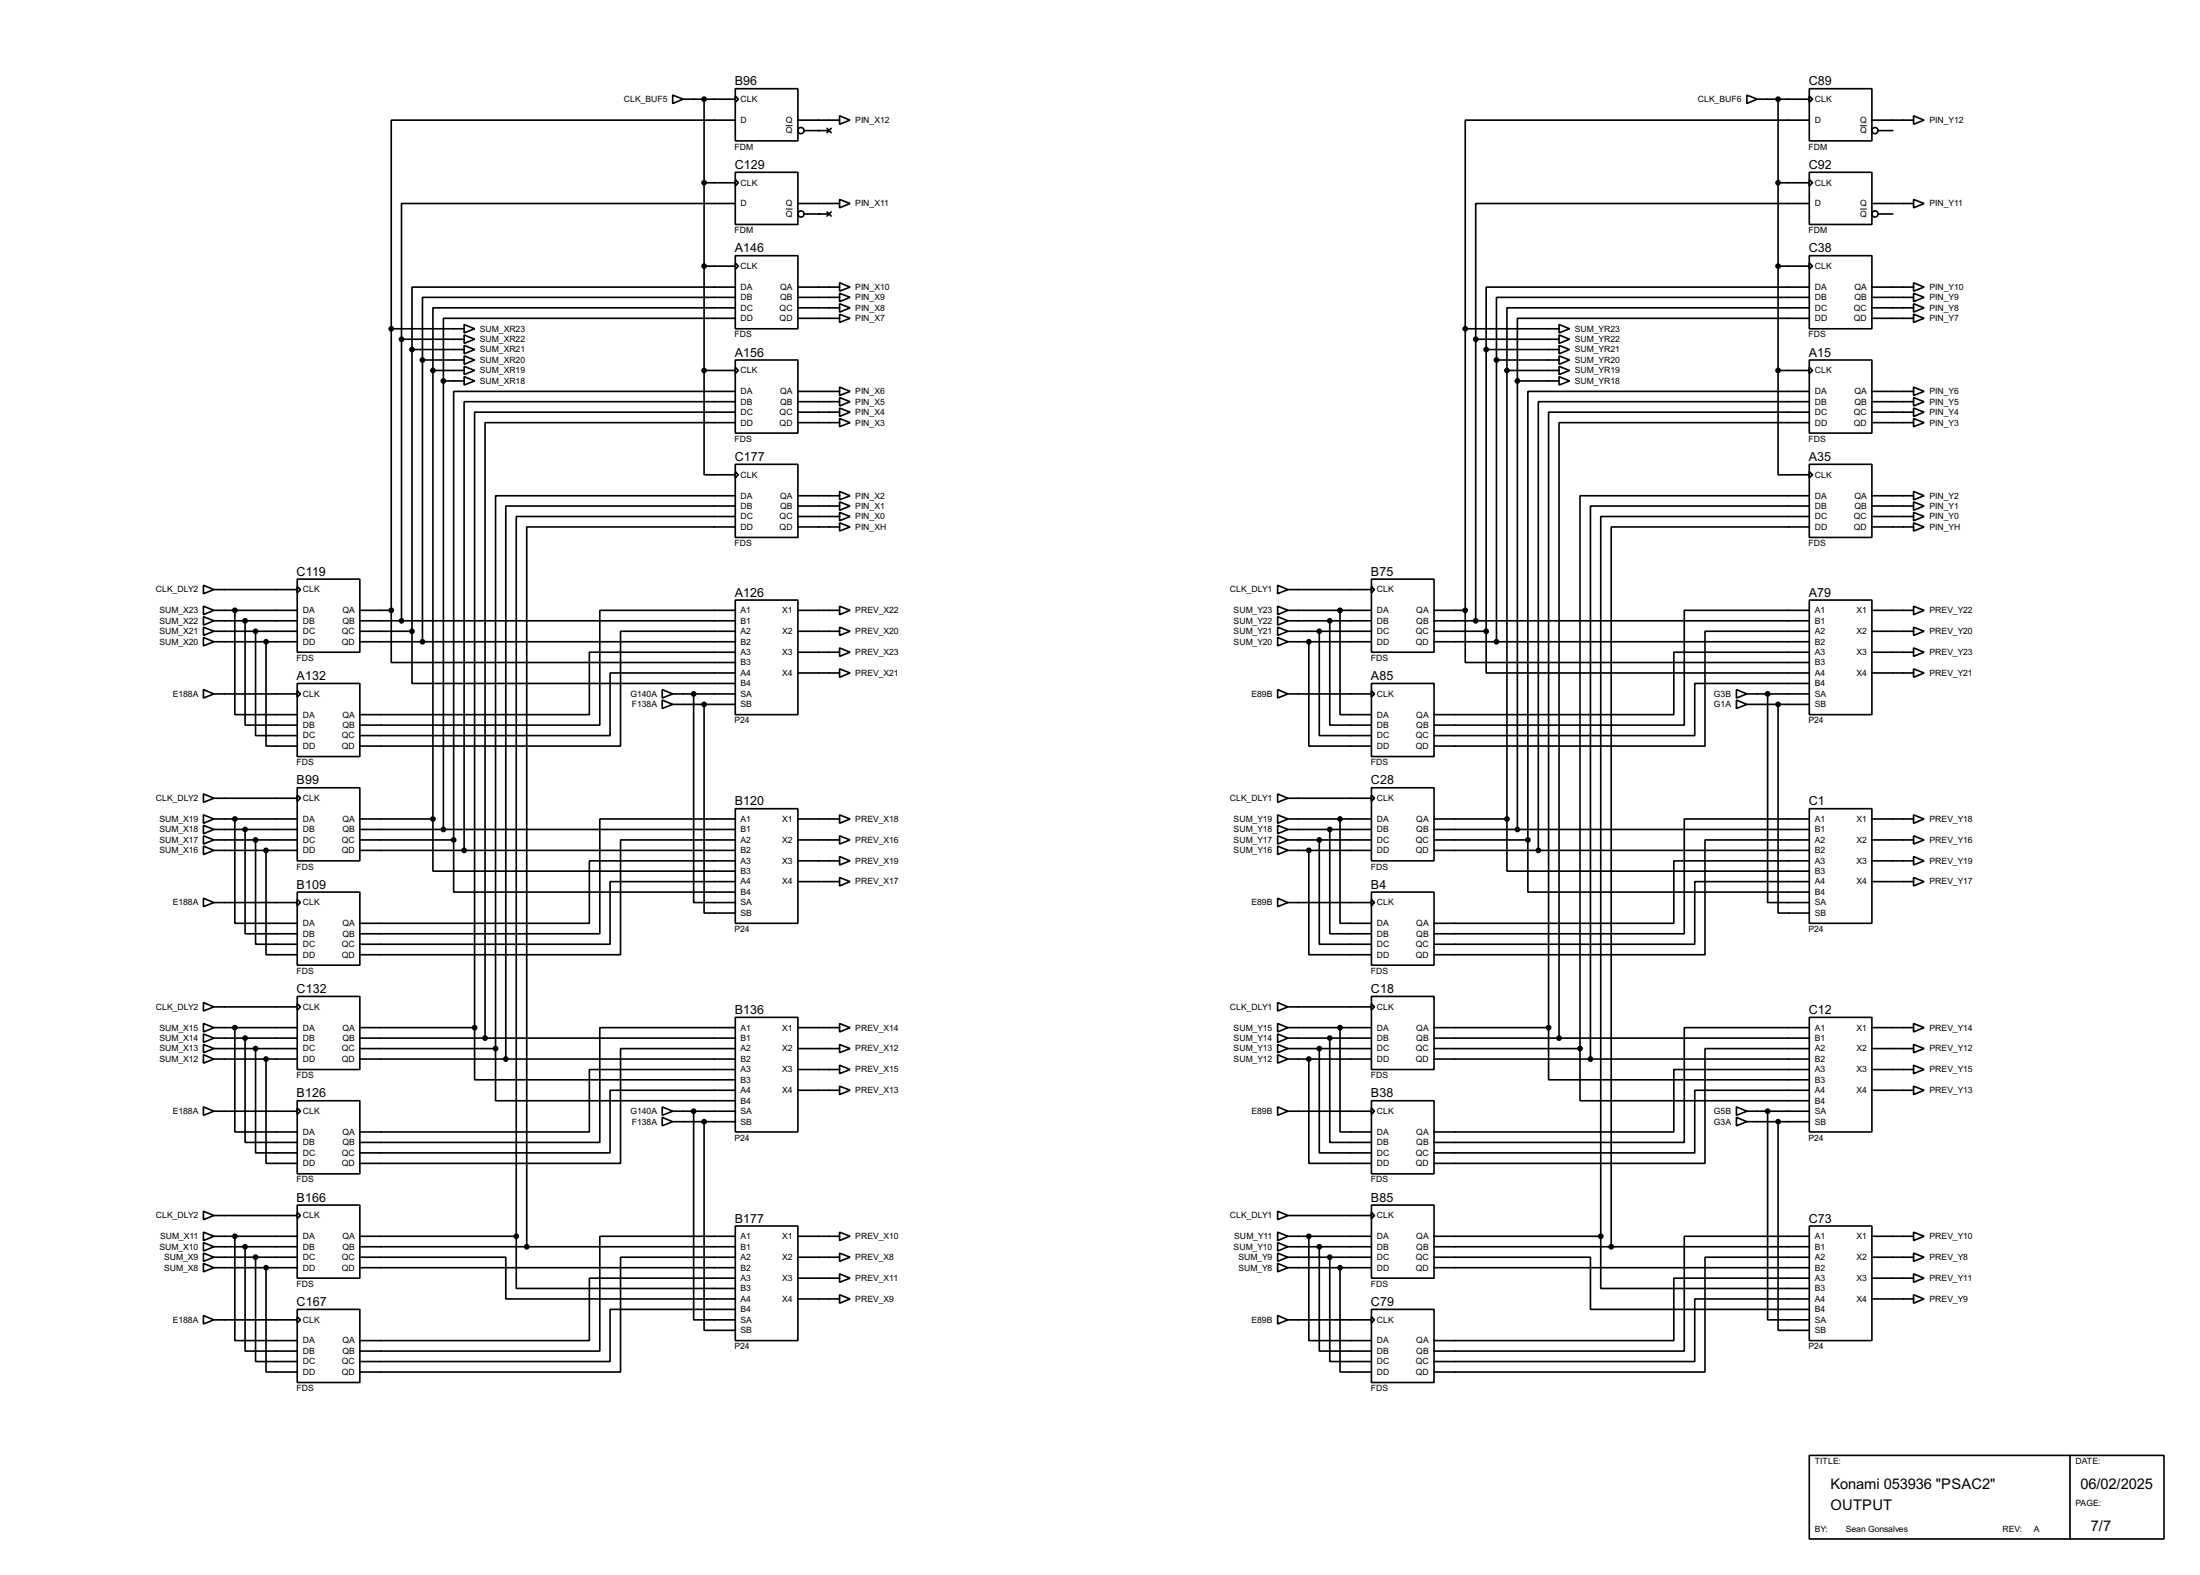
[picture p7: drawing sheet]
<svg xmlns="http://www.w3.org/2000/svg" width="536mm" height="383mm" viewBox="0 0 536 383" stroke-linecap="round" stroke-linejoin="round" font-family="sans-serif">
<g fill="none" stroke="#000" stroke-width=".4">
<path d="M163.9 23.2l2.5 1-2.5 1zM166.4 24.2h12.7M171.5 24.2v66M179.1 21.6h15.3v12.7h-15.3zM179.1 23.4l.8 .8-.8 .7zM179.1 29.3h-83.8v50.8M194.4 29.3h10.1M195.9 31.8h6.1M201.5 31.3l1 1M202.5 31.3l-1 1M204.5 28.2l2.6 1.1-2.6 1zM425.5 23.2l2.5 1-2.5 1z"/>
<path d="M428 24.2h12.7M433.1 24.2v66M440.7 21.6h15.3v12.7h-15.3zM440.7 23.4l.8 .8-.8 .7zM440.7 29.3h-83.8v50.8M456 29.3h10.1M457.5 31.8h3.6M466.1 28.2l2.6 1.1-2.6 1zM171.5 44.5h7.6M179.1 42h15.3v12.7h-15.3zM179.1 43.7l.8 .8-.8 .8zM179.1 49.6h-81.3v33"/>
<path d="M194.4 49.6h10.1M195.9 52.1h6.1M201.5 51.6l1 1M202.5 51.6l-1 1M204.5 48.6l2.6 1-2.6 1zM433.1 44.5h7.6M440.7 42h15.3v12.7h-15.3zM440.7 43.7l.8 .8-.8 .8zM440.7 49.6h-81.2v33M456 49.6h10.1M457.5 52.1h3.6M466.1 48.6l2.6 1-2.6 1z"/>
<path d="M113.1 79l2.5 1.1-2.5 1zM171.5 64.8h7.6M179.1 62.3h15.3v17.8h-15.3zM179.1 64.1l.8 .7-.8 .8zM179.1 72.4h-76.2v15.3M179.1 69.9h-78.7v15.2M179.1 75h-73.6v15.2M179.1 77.5h-71.1v15.3M194.4 69.9h10.1M194.4 75h10.1M194.4 72.4h10.1M194.4 77.5h10.1"/>
<path d="M204.5 68.9l2.6 1-2.6 1zM204.5 71.4l2.6 1-2.6 1.1zM204.5 74l2.6 1-2.6 1zM204.5 76.5l2.6 1-2.6 1zM379.8 79l2.5 1.1-2.5 1zM433.1 64.8h7.6M440.7 62.3h15.3v17.8h-15.3zM440.7 64.1l.8 .7-.8 .8zM440.7 69.9h-78.7v15.2M440.7 72.4h-76.2v15.3M440.7 75h-73.6v15.2M440.7 77.5h-71.1v15.3"/>
<path d="M456 69.9h10.1M456 75h10.1M456 72.4h10.1M456 77.5h10.1M466.1 68.9l2.6 1-2.6 1zM466.1 71.4l2.6 1-2.6 1.1zM466.1 74l2.6 1-2.6 1zM466.1 76.5l2.6 1-2.6 1zM95.3 80.1v68.5M95.3 80.1h17.8M97.8 82.6v68.6M97.8 82.6h15.3"/>
<path d="M100.4 85.1v68.6M100.4 85.1h12.7M102.9 87.7v68.6M102.9 87.7h10.2M105.5 90.2v109.2M105.5 90.2h7.6M108 92.8v109.2M108 92.8h5.1M113.1 91.7l2.5 1.1-2.5 1zM113.1 89.2l2.5 1-2.5 1zM113.1 81.6l2.5 1-2.5 1zM113.1 84.1l2.5 1-2.5 1.1z"/>
<path d="M113.1 86.7l2.5 1-2.5 1zM171.5 90.2v25.4h7.6M171.5 90.2h7.6M179.1 87.7h15.3v17.8h-15.3zM179.1 89.5l.8 .7-.8 .8zM179.1 97.8h-66v109.3M179.1 95.3h-68.6v109.2M194.4 95.3h10.1M194.4 97.8h10.1M204.5 94.3l2.6 1-2.6 1zM204.5 96.8l2.6 1-2.6 1.1zM204.5 99.4l2.6 1-2.6 1z"/>
<path d="M356.9 80.1h22.9M356.9 80.1v68.5M359.5 82.6h20.3M359.5 82.6v68.6M362 85.1h17.8M362 85.1v68.6M364.5 87.7h15.3M364.5 87.7v68.6M367.1 90.2h12.7M367.1 90.2v109.2M369.6 92.8h10.2M369.6 92.8v109.2"/>
<path d="M379.8 81.6l2.5 1-2.5 1zM379.8 84.1l2.5 1-2.5 1.1zM379.8 86.7l2.5 1-2.5 1zM379.8 91.7l2.5 1.1-2.5 1zM379.8 89.2l2.5 1-2.5 1zM433.1 90.2v25.4h7.6M433.1 90.2h7.6M440.7 87.7h15.3v17.8h-15.3zM440.7 89.5l.8 .7-.8 .8zM440.7 97.8h-66v109.3M440.7 95.3h-68.5v109.2M456 95.3h10.1"/>
<path d="M456 97.8h10.1M466.1 94.3l2.6 1-2.6 1zM466.1 96.8l2.6 1-2.6 1.1zM466.1 99.4l2.6 1-2.6 1zM179.1 113.1h15.3v17.8h-15.3zM179.1 114.9l.8 .7-.8 .8zM179.1 102.9h-60.9v149.9M179.1 100.4h-63.5v149.8M194.4 100.4h10.1M194.4 102.9h10.1M204.5 119.7l2.6 1-2.6 1zM204.5 101.9l2.6 1-2.6 1z"/>
<path d="M440.7 113.1h15.3v17.8h-15.3zM440.7 114.9l.8 .7-.8 .8zM440.7 102.9h-60.9v149.9M440.7 100.4h-63.5v149.8M456 100.4h10.1M456 102.9h10.1M466.1 101.9l2.6 1-2.6 1zM466.1 119.7l2.6 1-2.6 1zM179.1 125.8h-53.3v175.2M179.1 128.3h-50.8v175.3M179.1 123.2h-55.9v134.7M179.1 120.7h-58.4v134.6"/>
<path d="M194.4 120.7h10.1M194.4 125.8h10.1M194.4 123.2h10.1M194.4 128.3h10.1M204.5 122.2l2.6 1-2.6 1.1zM204.5 124.8l2.6 1-2.6 1zM204.5 127.3l2.6 1-2.6 1zM440.7 125.8h-50.8v175.2M440.7 128.3h-48.2v175.3M440.7 123.2h-53.3v134.7M440.7 120.7h-55.8v134.6M456 120.7h10.1"/>
<path d="M456 125.8h10.1M456 123.2h10.1M456 128.3h10.1M466.1 122.2l2.6 1-2.6 1.1zM466.1 124.8l2.6 1-2.6 1zM466.1 127.3l2.6 1-2.6 1zM49.6 142.5l2.5 1.1-2.5 1zM49.6 147.6l2.5 1-2.5 1.1zM49.6 150.2l2.5 1-2.5 1zM49.6 152.7l2.5 1-2.5 1zM49.6 155.2l2.5 1.1-2.5 1zM52.1 156.3h20.3"/>
<path d="M52.1 153.7h20.3M52.1 143.6h20.3M52.1 148.6h20.3M52.1 151.2h20.3M57.2 148.6v25.4h15.2M59.7 151.2v25.4h12.7M62.3 153.7v25.4h10.1M64.8 156.3v25.4h7.6M72.4 141h15.3v17.8h-15.3zM72.4 142.8l.8 .8-.8 .7zM87.7 156.3h91.4M87.7 153.7h12.7"/>
<path d="M87.7 148.6h7.6M87.7 151.2h91.4M95.3 148.6v12.7h83.8M100.4 153.7v12.7h78.7M179.1 146.1h15.3v27.9h-15.3zM179.1 148.6h-33v28h-58.4M179.1 153.7h-27.9v28h-63.5M179.1 158.8h-35.5v15.2h-55.9M194.4 153.7h10.1M194.4 148.6h10.1M194.4 158.8h10.1M204.5 147.6l2.6 1-2.6 1.1z"/>
<path d="M204.5 152.7l2.6 1-2.6 1zM204.5 157.8l2.6 1-2.6 1zM311.2 142.5l2.5 1.1-2.5 1zM311.2 147.6l2.5 1-2.5 1.1zM311.2 150.2l2.5 1-2.5 1zM311.2 152.7l2.5 1-2.5 1zM311.2 155.2l2.5 1.1-2.5 1zM313.7 156.3h20.4M313.7 153.7h20.4M313.7 143.6h20.4M313.7 148.6h20.4M313.7 151.2h20.4"/>
<path d="M318.8 156.3v25.4h15.3M321.4 153.7v25.4h12.7M323.9 151.2v25.4h10.2M326.4 148.6v25.4h7.7M334.1 141h15.2v17.8h-15.2zM334.1 142.8l.7 .8-.7 .7zM349.3 156.3h91.4M349.3 153.7h12.7M349.3 148.6h7.6M349.3 151.2h91.4M356.9 148.6v12.7h83.8M362 153.7v10.2h78.7"/>
<path d="M440.7 146.1h15.3v27.9h-15.3zM440.7 148.6h-30.4v28h-61M440.7 153.7h-25.4v28h-66M440.7 158.8h-33v15.2h-58.4M456 153.7h10.1M456 148.6h10.1M456 158.8h10.1M466.1 147.6l2.6 1-2.6 1.1zM466.1 152.7l2.6 1-2.6 1zM466.1 157.8l2.6 1-2.6 1zM49.6 167.9l2.5 1.1-2.5 1zM52.1 169h20.3"/>
<path d="M72.4 166.4h15.3v17.8h-15.3zM72.4 168.2l.8 .8-.8 .7zM161.3 170.5l2.6 1-2.6 1zM161.3 167.9l2.6 1.1-2.6 1zM163.9 169h15.2M163.9 171.5h15.2M169 169v50.8h10.1M171.5 171.5v50.8h7.6M179.1 163.9h-30.5v15.2h-60.9M194.4 163.9h10.1M204.5 162.9l2.6 1-2.6 1zM311.2 167.9l2.5 1.1-2.5 1z"/>
<path d="M313.7 169h20.4M334.1 166.4h15.2v17.8h-15.2zM334.1 168.2l.7 .8-.7 .7zM423 170.5l2.5 1-2.5 1zM423 167.9l2.5 1.1-2.5 1zM425.5 169h15.2M425.5 171.5h15.2M430.6 169v50.8h10.1M433.1 171.5v50.8h7.6M440.7 166.4h-27.9v12.7h-63.5M456 163.9h10.1M466.1 162.9l2.6 1-2.6 1z"/>
<path d="M49.6 193.3l2.5 1.1-2.5 1zM49.6 198.4l2.5 1-2.5 1.1zM52.1 199.4h20.3M52.1 194.4h20.3M57.2 199.4v25.4h15.2M72.4 191.8h15.3v17.8h-15.3zM72.4 193.6l.8 .8-.8 .7zM87.7 199.4h17.8M105.5 199.4v12.7h73.6M179.1 196.9h15.3v27.9h-15.3zM179.1 199.4h-33v28h-58.4M194.4 199.4h10.1"/>
<path d="M204.5 198.4l2.6 1-2.6 1.1zM311.2 193.3l2.5 1.1-2.5 1zM311.2 198.4l2.5 1-2.5 1.1zM313.7 199.4h20.4M313.7 194.4h20.4M326.4 199.4v25.4h7.7M334.1 191.8h15.2v17.8h-15.2zM334.1 193.6l.7 .8-.7 .7zM349.3 199.4h17.8M367.1 199.4v12.7h73.6M440.7 196.9h15.3v27.9h-15.3zM440.7 199.4h-30.4v28h-61"/>
<path d="M456 199.4h10.1M466.1 198.4l2.6 1-2.6 1.1zM49.6 218.7l2.5 1.1-2.5 1zM49.6 201l2.5 1-2.5 1zM49.6 203.5l2.5 1-2.5 1zM49.6 206l2.5 1.1-2.5 1zM52.1 202h20.3M52.1 207.1h20.3M52.1 204.5h20.3M52.1 219.8h20.3M59.7 202v25.4h12.7M62.3 204.5v25.4h10.1"/>
<path d="M64.8 207.1v25.4h7.6M72.4 217.2h15.3v17.8h-15.3zM72.4 219l.8 .8-.8 .7zM87.7 202h91.4M87.7 207.1h91.4M87.7 204.5h22.8M110.5 204.5v12.7h68.6M179.1 204.5h-27.9v28h-63.5M179.1 209.6h-35.5v15.2h-55.9M179.1 214.7h-30.5v15.2h-60.9M194.4 204.5h10.1M194.4 209.6h10.1"/>
<path d="M194.4 214.7h10.1M204.5 203.5l2.6 1-2.6 1zM204.5 208.6l2.6 1-2.6 1zM204.5 213.7l2.6 1-2.6 1zM311.2 218.7l2.5 1.1-2.5 1zM311.2 201l2.5 1-2.5 1zM311.2 203.5l2.5 1-2.5 1zM311.2 206l2.5 1.1-2.5 1zM313.7 202h20.4M313.7 207.1h20.4M313.7 204.5h20.4M313.7 219.8h20.4"/>
<path d="M318.8 207.1v25.4h15.3M321.4 204.5v25.4h12.7M323.9 202v25.4h10.2M334.1 217.2h15.2v17.8h-15.2zM334.1 219l.7 .8-.7 .7zM349.3 202h91.4M349.3 207.1h91.4M349.3 204.5h22.9M372.2 204.5v12.7h68.5M440.7 204.5h-25.4v28h-66M440.7 209.6h-33v15.2h-58.4M440.7 214.7h-27.9v15.2h-63.5"/>
<path d="M456 204.5h10.1M456 209.6h10.1M456 214.7h10.1M466.1 203.5l2.6 1-2.6 1zM466.1 208.6l2.6 1-2.6 1zM466.1 213.7l2.6 1-2.6 1zM49.6 244.1l2.5 1.1-2.5 1zM49.6 249.2l2.5 1-2.5 1.1zM49.6 251.8l2.5 1-2.5 1zM49.6 254.3l2.5 1-2.5 1zM49.6 256.8l2.5 1.1-2.5 1zM52.1 252.8h20.3"/>
<path d="M52.1 257.9h20.3M52.1 250.2h20.3M52.1 255.3h20.3M52.1 245.2h20.3M57.2 250.2v25.4h15.2M59.7 252.8v25.4h12.7M62.3 255.3v25.4h10.1M64.8 257.9v25.4h7.6M72.4 242.6h15.3v17.8h-15.3zM72.4 244.4l.8 .8-.8 .7zM87.7 252.8h91.4M87.7 257.9h91.4"/>
<path d="M87.7 250.2h27.9M87.7 255.3h33M115.6 250.2v12.7h63.5M120.7 255.3v12.7h58.4M179.1 247.7h15.3v27.9h-15.3zM179.1 250.2h-33v28h-58.4M179.1 255.3h-27.9v28h-63.5M194.4 250.2h10.1M194.4 255.3h10.1M204.5 249.2l2.6 1-2.6 1.1zM204.5 254.3l2.6 1-2.6 1zM204.5 259.4l2.6 1-2.6 1z"/>
<path d="M311.2 244.1l2.5 1.1-2.5 1zM311.2 249.2l2.5 1-2.5 1.1zM311.2 251.8l2.5 1-2.5 1zM311.2 254.3l2.5 1-2.5 1zM311.2 256.8l2.5 1.1-2.5 1zM313.7 252.8h20.4M313.7 257.9h20.4M313.7 250.2h20.4M313.7 255.3h20.4M313.7 245.2h20.4M318.8 257.9v25.4h15.3M321.4 255.3v25.4h12.7"/>
<path d="M323.9 252.8v25.4h10.2M326.4 250.2v25.4h7.7M334.1 242.6h15.2v17.8h-15.2zM334.1 244.4l.7 .8-.7 .7zM349.3 252.8h91.4M349.3 257.9h91.4M349.3 250.2h27.9M349.3 255.3h35.6M377.2 250.2v12.7h63.5M384.9 255.3v12.7h55.8M440.7 247.7h15.3v27.9h-15.3zM440.7 250.2h-30.4v28h-61"/>
<path d="M440.7 255.3h-25.4v28h-66M456 250.2h10.1M456 255.3h10.1M466.1 249.2l2.6 1-2.6 1.1zM466.1 254.3l2.6 1-2.6 1zM466.1 259.4l2.6 1-2.6 1zM49.6 269.5l2.5 1.1-2.5 1zM52.1 270.6h20.3M72.4 268h15.3v17.8h-15.3zM72.4 269.8l.8 .8-.8 .7zM161.3 272.1l2.6 1-2.6 1zM161.3 269.5l2.6 1.1-2.6 1z"/>
<path d="M163.9 270.6h15.2M163.9 273.1h15.2M169 270.6v50.8h10.1M171.5 273.1v50.8h7.6M179.1 260.4h-35.5v15.2h-55.9M179.1 265.5h-30.5v15.2h-60.9M194.4 260.4h10.1M194.4 265.5h10.1M204.5 264.5l2.6 1-2.6 1zM311.2 269.5l2.5 1.1-2.5 1zM313.7 270.6h20.4M334.1 268h15.2v17.8h-15.2z"/>
<path d="M334.1 269.8l.7 .8-.7 .7zM423 272.1l2.5 1-2.5 1zM423 269.5l2.5 1.1-2.5 1zM425.5 270.6h15.2M425.5 273.1h15.2M430.6 270.6v50.8h10.1M433.1 273.1v50.8h7.6M440.7 260.4h-33v15.2h-58.4M440.7 265.5h-27.9v15.2h-63.5M456 260.4h10.1M456 265.5h10.1M466.1 264.5l2.6 1-2.6 1z"/>
<path d="M49.6 294.9l2.5 1.1-2.5 1zM52.1 296h20.3M72.4 293.4h15.3v17.8h-15.3zM72.4 295.2l.8 .8-.8 .7zM179.1 298.5h15.3v27.9h-15.3zM311.2 294.9l2.5 1.1-2.5 1zM313.7 296h20.4M334.1 293.4h15.2v17.8h-15.2zM334.1 295.2l.7 .8-.7 .7zM440.7 298.5h15.3v27.9h-15.3zM49.6 300l2.5 1-2.5 1.1zM49.6 302.6l2.5 1-2.5 1z"/>
<path d="M49.6 305.1l2.5 1-2.5 1zM49.6 307.6l2.5 1.1-2.5 1zM52.1 301h20.3M52.1 303.6h20.3M52.1 306.1h20.3M52.1 308.7h20.3M57.2 301v25.4h15.2M59.7 303.6v25.4h12.7M62.3 306.1v25.4h10.1M64.8 308.7v25.4h7.6M72.4 318.8h15.3v17.8h-15.3zM87.7 306.1h35.5v10.2h55.9"/>
<path d="M87.7 301h38.1M87.7 303.6h91.4M87.7 308.7h91.4M125.8 301v12.7h53.3M179.1 301h-33v28h-58.4M179.1 306.1h-27.9v28h-63.5M179.1 311.2h-35.5v15.2h-55.9M179.1 318.8h-30.5v12.7h-60.9M194.4 301h10.1M194.4 306.1h10.1M194.4 311.2h10.1M194.4 316.3h10.1"/>
<path d="M204.5 300l2.6 1-2.6 1.1zM204.5 305.1l2.6 1-2.6 1zM204.5 310.2l2.6 1-2.6 1zM204.5 315.3l2.6 1-2.6 1zM311.2 300l2.5 1-2.5 1.1zM311.2 302.6l2.5 1-2.5 1zM311.2 305.1l2.5 1-2.5 1zM311.2 307.6l2.5 1.1-2.5 1zM313.7 301h20.4M313.7 303.6h20.4M313.7 306.1h20.4M313.7 308.7h20.4"/>
<path d="M318.8 301v25.4h15.3M321.4 303.6v25.4h12.7M323.9 306.1v25.4h10.2M326.4 308.7v25.4h7.7M334.1 318.8h15.2v17.8h-15.2zM349.3 306.1h38.1v12.7h53.3M349.3 301h40.6M349.3 303.6h91.4M349.3 308.7h91.4M389.9 301v12.7h50.8M440.7 301h-30.4v28h-61M440.7 306.1h-25.4v28h-66"/>
<path d="M440.7 311.2h-33v15.2h-58.4M440.7 316.3h-27.9v15.2h-63.5M456 301h10.1M456 306.1h10.1M456 311.2h10.1M456 316.3h10.1M466.1 300l2.6 1-2.6 1.1zM466.1 305.1l2.6 1-2.6 1zM466.1 310.2l2.6 1-2.6 1zM466.1 315.3l2.6 1-2.6 1zM49.6 320.3l2.5 1.1-2.5 1zM52.1 321.4h20.3"/>
<path d="M72.4 320.6l.8 .8-.8 .7zM311.2 320.3l2.5 1.1-2.5 1zM313.7 321.4h20.4M334.1 320.6l.7 .8-.7 .7zM440.7 354.4h86.4v20.3h-86.4zM504.2 354.4v20.3"/>
<circle cx="195.1" cy="31.8" r=".75"/>
<circle cx="456.7" cy="31.8" r=".75"/>
<circle cx="195.1" cy="52.1" r=".75"/>
<circle cx="456.7" cy="52.1" r=".75"/>
</g>
<g fill="#000">
<circle cx="199.4" cy="31.8" r=".2"/>
<circle cx="199.4" cy="52.1" r=".2"/>
</g>
<path d="M191.4 30.6h1.7M453.1 30.6h1.6M191.4 50.9h1.7M453.1 50.9h1.6" fill="none" stroke="#000" stroke-width=".24"/>
<g fill="#000" stroke="#000" stroke-width=".4">
<circle cx="171.5" cy="24.2" r=".5"/>
<circle cx="433.1" cy="24.2" r=".5"/>
<circle cx="171.5" cy="44.5" r=".5"/>
<circle cx="433.1" cy="44.5" r=".5"/>
<circle cx="171.5" cy="64.8" r=".5"/>
<circle cx="433.1" cy="64.8" r=".5"/>
<circle cx="95.3" cy="80.1" r=".5"/>
<circle cx="97.8" cy="82.6" r=".5"/>
<circle cx="100.3" cy="85.1" r=".5"/>
<circle cx="102.9" cy="87.7" r=".5"/>
<circle cx="105.4" cy="90.2" r=".5"/>
<circle cx="108" cy="92.8" r=".5"/>
<circle cx="171.5" cy="90.2" r=".5"/>
<circle cx="356.9" cy="80.1" r=".5"/>
<circle cx="359.4" cy="82.6" r=".5"/>
<circle cx="362" cy="85.1" r=".5"/>
<circle cx="364.5" cy="87.7" r=".5"/>
<circle cx="367" cy="90.2" r=".5"/>
<circle cx="369.6" cy="92.8" r=".5"/>
<circle cx="433.1" cy="90.2" r=".5"/>
<circle cx="57.2" cy="148.6" r=".5"/>
<circle cx="59.7" cy="151.2" r=".5"/>
<circle cx="62.2" cy="153.7" r=".5"/>
<circle cx="64.8" cy="156.3" r=".5"/>
<circle cx="95.3" cy="148.6" r=".5"/>
<circle cx="97.8" cy="151.2" r=".5"/>
<circle cx="100.3" cy="153.7" r=".5"/>
<circle cx="102.9" cy="156.3" r=".5"/>
<circle cx="318.8" cy="156.3" r=".5"/>
<circle cx="321.3" cy="153.7" r=".5"/>
<circle cx="323.9" cy="151.2" r=".5"/>
<circle cx="326.4" cy="148.6" r=".5"/>
<circle cx="356.9" cy="148.6" r=".5"/>
<circle cx="359.4" cy="151.2" r=".5"/>
<circle cx="362" cy="153.7" r=".5"/>
<circle cx="364.5" cy="156.3" r=".5"/>
<circle cx="168.9" cy="169" r=".5"/>
<circle cx="171.5" cy="171.5" r=".5"/>
<circle cx="430.5" cy="169" r=".5"/>
<circle cx="433.1" cy="171.5" r=".5"/>
<circle cx="57.2" cy="199.4" r=".5"/>
<circle cx="105.4" cy="199.4" r=".5"/>
<circle cx="326.4" cy="199.4" r=".5"/>
<circle cx="367" cy="199.4" r=".5"/>
<circle cx="59.7" cy="202" r=".5"/>
<circle cx="62.2" cy="204.5" r=".5"/>
<circle cx="64.8" cy="207.1" r=".5"/>
<circle cx="108" cy="202" r=".5"/>
<circle cx="110.5" cy="204.5" r=".5"/>
<circle cx="113" cy="207.1" r=".5"/>
<circle cx="318.8" cy="207.1" r=".5"/>
<circle cx="321.3" cy="204.5" r=".5"/>
<circle cx="323.9" cy="202" r=".5"/>
<circle cx="369.6" cy="202" r=".5"/>
<circle cx="372.1" cy="204.5" r=".5"/>
<circle cx="374.7" cy="207.1" r=".5"/>
<circle cx="57.2" cy="250.2" r=".5"/>
<circle cx="59.7" cy="252.8" r=".5"/>
<circle cx="62.2" cy="255.3" r=".5"/>
<circle cx="64.8" cy="257.9" r=".5"/>
<circle cx="115.6" cy="250.2" r=".5"/>
<circle cx="118.1" cy="252.8" r=".5"/>
<circle cx="120.7" cy="255.3" r=".5"/>
<circle cx="123.2" cy="257.9" r=".5"/>
<circle cx="318.8" cy="257.9" r=".5"/>
<circle cx="321.3" cy="255.3" r=".5"/>
<circle cx="323.9" cy="252.8" r=".5"/>
<circle cx="326.4" cy="250.2" r=".5"/>
<circle cx="377.2" cy="250.2" r=".5"/>
<circle cx="379.7" cy="252.8" r=".5"/>
<circle cx="384.8" cy="255.3" r=".5"/>
<circle cx="387.4" cy="257.9" r=".5"/>
<circle cx="168.9" cy="270.6" r=".5"/>
<circle cx="171.5" cy="273.1" r=".5"/>
<circle cx="430.5" cy="270.6" r=".5"/>
<circle cx="433.1" cy="273.1" r=".5"/>
<circle cx="57.2" cy="301" r=".5"/>
<circle cx="59.7" cy="303.6" r=".5"/>
<circle cx="62.2" cy="306.1" r=".5"/>
<circle cx="64.8" cy="308.7" r=".5"/>
<circle cx="125.7" cy="301" r=".5"/>
<circle cx="128.3" cy="303.6" r=".5"/>
<circle cx="318.8" cy="301" r=".5"/>
<circle cx="321.3" cy="303.6" r=".5"/>
<circle cx="323.9" cy="306.1" r=".5"/>
<circle cx="326.4" cy="308.7" r=".5"/>
<circle cx="389.9" cy="301" r=".5"/>
<circle cx="392.4" cy="303.6" r=".5"/>
</g>
<g font-size="4">
<text x="445.9" y="362.5">Konami 053936 &quot;PSAC2&quot;</text>
<text x="506.8" y="362.5">06/02/2025</text>
<text x="445.9" y="367.6">OUTPUT</text>
<text x="509.3" y="372.7">7/7</text>
</g>
<g font-size="3.4">
<text x="179" y="20.8">B96</text>
<text x="440.6" y="20.8">C89</text>
<text x="179" y="41.2">C129</text>
<text x="440.6" y="41.2">C92</text>
<text x="179" y="61.4">A146</text>
<text x="440.6" y="61.4">C38</text>
<text x="179" y="86.8">A156</text>
<text x="440.6" y="86.8">A15</text>
<text x="179" y="112.2">C177</text>
<text x="440.6" y="112.2">A35</text>
<text x="72.3" y="140.2">C119</text>
<text x="333.9" y="140.2">B75</text>
<text x="179" y="145.3">A126</text>
<text x="440.6" y="145.3">A79</text>
<text x="72.3" y="165.6">A132</text>
<text x="333.9" y="165.6">A85</text>
<text x="72.3" y="191">B99</text>
<text x="333.9" y="191">C28</text>
<text x="179" y="196.1">B120</text>
<text x="440.6" y="196.1">C1</text>
<text x="72.3" y="216.4">B109</text>
<text x="333.9" y="216.4">B4</text>
<text x="72.3" y="241.8">C132</text>
<text x="333.9" y="241.8">C18</text>
<text x="179" y="246.9">B136</text>
<text x="440.6" y="246.9">C12</text>
<text x="72.3" y="267.2">B126</text>
<text x="333.9" y="267.2">B38</text>
<text x="72.3" y="292.6">B166</text>
<text x="333.9" y="292.6">B85</text>
<text x="179" y="297.7">B177</text>
<text x="440.6" y="297.7">C73</text>
<text x="72.3" y="318">C167</text>
<text x="333.9" y="318">C79</text>
</g>
<g font-size="2.4">
<text x="151.9" y="24.8">CLK_BUF5</text>
<text x="180.4" y="24.8">CLK</text>
<text x="180.4" y="30">D</text>
<text x="191.4" y="30">Q</text>
<text x="208.3" y="30">PIN_X12</text>
<text x="413.5" y="24.8">CLK_BUF6</text>
<text x="442" y="24.8">CLK</text>
<text x="442" y="30">D</text>
<text x="453.1" y="30">Q</text>
<text x="470" y="30">PIN_Y12</text>
<text x="191.4" y="32.5">Q</text>
<text x="453.1" y="32.5">Q</text>
<text x="178.9" y="36.4">FDM</text>
<text x="440.5" y="36.4">FDM</text>
<text x="180.4" y="45.2">CLK</text>
<text x="442" y="45.2">CLK</text>
<text x="180.4" y="50.2">D</text>
<text x="191.4" y="50.2">Q</text>
<text x="191.4" y="52.8">Q</text>
<text x="208.3" y="50.2">PIN_X11</text>
<text x="442" y="50.2">D</text>
<text x="453.1" y="50.2">Q</text>
<text x="453.1" y="52.8">Q</text>
<text x="470" y="50.2">PIN_Y11</text>
<text x="178.9" y="56.8">FDM</text>
<text x="440.5" y="56.8">FDM</text>
<text x="180.4" y="65.5">CLK</text>
<text x="442" y="65.5">CLK</text>
<text x="180.4" y="70.6">DA</text>
<text x="190" y="70.6">QA</text>
<text x="208.3" y="70.6">PIN_X10</text>
<text x="442" y="70.6">DA</text>
<text x="451.7" y="70.6">QA</text>
<text x="470" y="70.6">PIN_Y10</text>
<text x="180.4" y="73.1">DB</text>
<text x="180.4" y="75.6">DC</text>
<text x="189.9" y="75.6">QC</text>
<text x="190" y="73.1">QB</text>
<text x="208.3" y="73.1">PIN_X9</text>
<text x="208.3" y="75.6">PIN_X8</text>
<text x="442" y="73.1">DB</text>
<text x="442" y="75.6">DC</text>
<text x="451.5" y="75.6">QC</text>
<text x="451.7" y="73.1">QB</text>
<text x="470" y="73.1">PIN_Y9</text>
<text x="470" y="75.6">PIN_Y8</text>
<text x="116.9" y="80.8">SUM_XR23</text>
<text x="116.9" y="83.3">SUM_XR22</text>
<text x="178.9" y="82.2">FDS</text>
<text x="180.4" y="78.2">DD</text>
<text x="189.9" y="78.2">QD</text>
<text x="208.3" y="78.2">PIN_X7</text>
<text x="383.6" y="80.8">SUM_YR23</text>
<text x="383.6" y="83.3">SUM_YR22</text>
<text x="440.5" y="82.2">FDS</text>
<text x="442" y="78.2">DD</text>
<text x="451.5" y="78.2">QD</text>
<text x="470" y="78.2">PIN_Y7</text>
<text x="116.9" y="85.8">SUM_XR21</text>
<text x="116.9" y="88.4">SUM_XR20</text>
<text x="383.6" y="85.8">SUM_YR21</text>
<text x="383.6" y="88.4">SUM_YR20</text>
<text x="116.9" y="93.5">SUM_XR18</text>
<text x="116.9" y="90.9">SUM_XR19</text>
<text x="180.4" y="90.9">CLK</text>
<text x="180.4" y="96">DA</text>
<text x="190" y="96">QA</text>
<text x="208.3" y="96">PIN_X6</text>
<text x="383.6" y="93.5">SUM_YR18</text>
<text x="383.6" y="90.9">SUM_YR19</text>
<text x="442" y="90.9">CLK</text>
<text x="442" y="96">DA</text>
<text x="451.7" y="96">QA</text>
<text x="470" y="96">PIN_Y6</text>
<text x="180.4" y="98.5">DB</text>
<text x="180.4" y="101">DC</text>
<text x="189.9" y="101">QC</text>
<text x="190" y="98.5">QB</text>
<text x="208.3" y="98.5">PIN_X5</text>
<text x="208.3" y="101">PIN_X4</text>
<text x="442" y="98.5">DB</text>
<text x="442" y="101">DC</text>
<text x="451.5" y="101">QC</text>
<text x="451.7" y="98.5">QB</text>
<text x="470" y="98.5">PIN_Y5</text>
<text x="470" y="101">PIN_Y4</text>
<text x="178.9" y="107.6">FDS</text>
<text x="180.4" y="103.6">DD</text>
<text x="189.9" y="103.6">QD</text>
<text x="208.3" y="103.6">PIN_X3</text>
<text x="440.5" y="107.6">FDS</text>
<text x="442" y="103.6">DD</text>
<text x="451.5" y="103.6">QD</text>
<text x="470" y="103.6">PIN_Y3</text>
<text x="180.4" y="116.3">CLK</text>
<text x="442" y="116.3">CLK</text>
<text x="180.4" y="121.4">DA</text>
<text x="180.4" y="123.9">DB</text>
<text x="190" y="121.4">QA</text>
<text x="190" y="123.9">QB</text>
<text x="208.3" y="121.4">PIN_X2</text>
<text x="208.3" y="123.9">PIN_X1</text>
<text x="442" y="121.4">DA</text>
<text x="442" y="123.9">DB</text>
<text x="451.7" y="121.4">QA</text>
<text x="451.7" y="123.9">QB</text>
<text x="470" y="121.4">PIN_Y2</text>
<text x="470" y="123.9">PIN_Y1</text>
<text x="180.4" y="126.4">DC</text>
<text x="180.4" y="129">DD</text>
<text x="189.9" y="126.4">QC</text>
<text x="189.9" y="129">QD</text>
<text x="208.3" y="126.4">PIN_X0</text>
<text x="208.3" y="129">PIN_XH</text>
<text x="442" y="126.4">DC</text>
<text x="442" y="129">DD</text>
<text x="451.5" y="126.4">QC</text>
<text x="451.5" y="129">QD</text>
<text x="470" y="126.4">PIN_Y0</text>
<text x="470" y="129">PIN_YH</text>
<text x="178.9" y="133">FDS</text>
<text x="440.5" y="133">FDS</text>
<text x="37.9" y="144.3">CLK_DLY2</text>
<text x="38.8" y="149.3">SUM_X23</text>
<text x="73.7" y="144.3">CLK</text>
<text x="73.7" y="149.3">DA</text>
<text x="83.4" y="149.3">QA</text>
<text x="180.4" y="149.3">A1</text>
<text x="190.5" y="149.3">X1</text>
<text x="208.3" y="149.3">PREV_X22</text>
<text x="299.5" y="144.3">CLK_DLY1</text>
<text x="300.5" y="149.3">SUM_Y23</text>
<text x="335.3" y="144.3">CLK</text>
<text x="335.3" y="149.3">DA</text>
<text x="345" y="149.3">QA</text>
<text x="442" y="149.3">A1</text>
<text x="452.2" y="149.3">X1</text>
<text x="470" y="149.3">PREV_Y22</text>
<text x="38.8" y="151.9">SUM_X22</text>
<text x="38.8" y="154.4">SUM_X21</text>
<text x="73.7" y="151.9">DB</text>
<text x="73.7" y="154.4">DC</text>
<text x="83.2" y="154.4">QC</text>
<text x="83.4" y="151.9">QB</text>
<text x="180.4" y="151.9">B1</text>
<text x="180.4" y="154.4">A2</text>
<text x="190.5" y="154.4">X2</text>
<text x="208.3" y="154.4">PREV_X20</text>
<text x="300.5" y="151.9">SUM_Y22</text>
<text x="300.5" y="154.4">SUM_Y21</text>
<text x="335.3" y="151.9">DB</text>
<text x="335.3" y="154.4">DC</text>
<text x="344.8" y="154.4">QC</text>
<text x="345" y="151.9">QB</text>
<text x="442" y="151.9">B1</text>
<text x="442" y="154.4">A2</text>
<text x="452.2" y="154.4">X2</text>
<text x="470" y="154.4">PREV_Y20</text>
<text x="38.8" y="157">SUM_X20</text>
<text x="72.2" y="160.9">FDS</text>
<text x="73.7" y="157">DD</text>
<text x="83.2" y="157">QD</text>
<text x="180.4" y="157">B2</text>
<text x="180.4" y="159.5">A3</text>
<text x="190.5" y="159.5">X3</text>
<text x="208.3" y="159.5">PREV_X23</text>
<text x="300.5" y="157">SUM_Y20</text>
<text x="333.9" y="160.9">FDS</text>
<text x="335.3" y="157">DD</text>
<text x="344.8" y="157">QD</text>
<text x="442" y="157">B2</text>
<text x="442" y="159.5">A3</text>
<text x="452.2" y="159.5">X3</text>
<text x="470" y="159.5">PREV_Y23</text>
<text x="180.4" y="162">B3</text>
<text x="180.4" y="164.6">A4</text>
<text x="180.4" y="167.1">B4</text>
<text x="190.5" y="164.6">X4</text>
<text x="208.3" y="164.6">PREV_X21</text>
<text x="442" y="162">B3</text>
<text x="442" y="164.6">A4</text>
<text x="442" y="167.1">B4</text>
<text x="452.2" y="164.6">X4</text>
<text x="470" y="164.6">PREV_Y21</text>
<text x="42.1" y="169.7">E188A</text>
<text x="73.7" y="169.7">CLK</text>
<text x="153.6" y="169.7">G140A</text>
<text x="153.9" y="172.2">F138A</text>
<text x="180.4" y="169.7">SA</text>
<text x="180.4" y="172.2">SB</text>
<text x="304.8" y="169.7">E89B</text>
<text x="335.3" y="169.7">CLK</text>
<text x="417.5" y="172.2">G1A</text>
<text x="417.5" y="169.7">G3B</text>
<text x="442" y="169.7">SA</text>
<text x="442" y="172.2">SB</text>
<text x="73.7" y="174.7">DA</text>
<text x="73.7" y="177.3">DB</text>
<text x="73.7" y="179.8">DC</text>
<text x="83.2" y="179.8">QC</text>
<text x="83.4" y="174.7">QA</text>
<text x="83.4" y="177.3">QB</text>
<text x="178.9" y="176.1">P24</text>
<text x="335.3" y="174.7">DA</text>
<text x="335.3" y="177.3">DB</text>
<text x="335.3" y="179.8">DC</text>
<text x="344.8" y="179.8">QC</text>
<text x="345" y="174.7">QA</text>
<text x="345" y="177.3">QB</text>
<text x="440.5" y="176.1">P24</text>
<text x="73.7" y="182.4">DD</text>
<text x="83.2" y="182.4">QD</text>
<text x="335.3" y="182.4">DD</text>
<text x="344.8" y="182.4">QD</text>
<text x="72.2" y="186.3">FDS</text>
<text x="333.9" y="186.3">FDS</text>
<text x="37.9" y="195.1">CLK_DLY2</text>
<text x="73.7" y="195.1">CLK</text>
<text x="299.5" y="195.1">CLK_DLY1</text>
<text x="335.3" y="195.1">CLK</text>
<text x="38.8" y="200.1">SUM_X19</text>
<text x="38.8" y="202.7">SUM_X18</text>
<text x="73.7" y="200.1">DA</text>
<text x="73.7" y="202.7">DB</text>
<text x="83.4" y="200.1">QA</text>
<text x="83.4" y="202.7">QB</text>
<text x="180.4" y="200.1">A1</text>
<text x="180.4" y="202.7">B1</text>
<text x="190.5" y="200.1">X1</text>
<text x="208.3" y="200.1">PREV_X18</text>
<text x="300.5" y="200.1">SUM_Y19</text>
<text x="300.5" y="202.7">SUM_Y18</text>
<text x="335.3" y="200.1">DA</text>
<text x="335.3" y="202.7">DB</text>
<text x="345" y="200.1">QA</text>
<text x="345" y="202.7">QB</text>
<text x="442" y="200.1">A1</text>
<text x="442" y="202.7">B1</text>
<text x="452.2" y="200.1">X1</text>
<text x="470" y="200.1">PREV_Y18</text>
<text x="38.8" y="205.2">SUM_X17</text>
<text x="38.8" y="207.8">SUM_X16</text>
<text x="73.7" y="205.2">DC</text>
<text x="73.7" y="207.8">DD</text>
<text x="83.2" y="205.2">QC</text>
<text x="83.2" y="207.8">QD</text>
<text x="180.4" y="205.2">A2</text>
<text x="180.4" y="207.8">B2</text>
<text x="190.5" y="205.2">X2</text>
<text x="208.3" y="205.2">PREV_X16</text>
<text x="300.5" y="205.2">SUM_Y17</text>
<text x="300.5" y="207.8">SUM_Y16</text>
<text x="335.3" y="205.2">DC</text>
<text x="335.3" y="207.8">DD</text>
<text x="344.8" y="205.2">QC</text>
<text x="344.8" y="207.8">QD</text>
<text x="442" y="205.2">A2</text>
<text x="442" y="207.8">B2</text>
<text x="452.2" y="205.2">X2</text>
<text x="470" y="205.2">PREV_Y16</text>
<text x="72.2" y="211.7">FDS</text>
<text x="180.4" y="210.3">A3</text>
<text x="180.4" y="212.8">B3</text>
<text x="180.4" y="215.4">A4</text>
<text x="190.5" y="210.3">X3</text>
<text x="190.5" y="215.4">X4</text>
<text x="208.3" y="210.3">PREV_X19</text>
<text x="208.3" y="215.4">PREV_X17</text>
<text x="333.9" y="211.7">FDS</text>
<text x="442" y="210.3">A3</text>
<text x="442" y="212.8">B3</text>
<text x="442" y="215.4">A4</text>
<text x="452.2" y="210.3">X3</text>
<text x="452.2" y="215.4">X4</text>
<text x="470" y="210.3">PREV_Y19</text>
<text x="470" y="215.4">PREV_Y17</text>
<text x="42.1" y="220.5">E188A</text>
<text x="73.7" y="220.5">CLK</text>
<text x="180.4" y="220.5">SA</text>
<text x="180.4" y="217.9">B4</text>
<text x="304.8" y="220.5">E89B</text>
<text x="335.3" y="220.5">CLK</text>
<text x="442" y="220.5">SA</text>
<text x="442" y="217.9">B4</text>
<text x="73.7" y="225.5">DA</text>
<text x="83.4" y="225.5">QA</text>
<text x="178.9" y="226.9">P24</text>
<text x="180.4" y="223">SB</text>
<text x="335.3" y="225.5">DA</text>
<text x="345" y="225.5">QA</text>
<text x="440.5" y="226.9">P24</text>
<text x="442" y="223">SB</text>
<text x="73.7" y="228.1">DB</text>
<text x="73.7" y="230.6">DC</text>
<text x="73.7" y="233.2">DD</text>
<text x="83.2" y="230.6">QC</text>
<text x="83.2" y="233.2">QD</text>
<text x="83.4" y="228.1">QB</text>
<text x="335.3" y="228.1">DB</text>
<text x="335.3" y="230.6">DC</text>
<text x="335.3" y="233.2">DD</text>
<text x="344.8" y="230.6">QC</text>
<text x="344.8" y="233.2">QD</text>
<text x="345" y="228.1">QB</text>
<text x="72.2" y="237.1">FDS</text>
<text x="333.9" y="237.1">FDS</text>
<text x="37.9" y="245.9">CLK_DLY2</text>
<text x="73.7" y="245.9">CLK</text>
<text x="299.5" y="245.9">CLK_DLY1</text>
<text x="335.3" y="245.9">CLK</text>
<text x="38.8" y="250.9">SUM_X15</text>
<text x="73.7" y="250.9">DA</text>
<text x="83.4" y="250.9">QA</text>
<text x="180.4" y="250.9">A1</text>
<text x="190.5" y="250.9">X1</text>
<text x="208.3" y="250.9">PREV_X14</text>
<text x="300.5" y="250.9">SUM_Y15</text>
<text x="335.3" y="250.9">DA</text>
<text x="345" y="250.9">QA</text>
<text x="442" y="250.9">A1</text>
<text x="452.2" y="250.9">X1</text>
<text x="470" y="250.9">PREV_Y14</text>
<text x="38.8" y="253.5">SUM_X14</text>
<text x="38.8" y="256">SUM_X13</text>
<text x="73.7" y="253.5">DB</text>
<text x="73.7" y="256">DC</text>
<text x="83.2" y="256">QC</text>
<text x="83.4" y="253.5">QB</text>
<text x="180.4" y="253.5">B1</text>
<text x="180.4" y="256">A2</text>
<text x="190.5" y="256">X2</text>
<text x="208.3" y="256">PREV_X12</text>
<text x="300.5" y="253.5">SUM_Y14</text>
<text x="300.5" y="256">SUM_Y13</text>
<text x="335.3" y="253.5">DB</text>
<text x="335.3" y="256">DC</text>
<text x="344.8" y="256">QC</text>
<text x="345" y="253.5">QB</text>
<text x="442" y="253.5">B1</text>
<text x="442" y="256">A2</text>
<text x="452.2" y="256">X2</text>
<text x="470" y="256">PREV_Y12</text>
<text x="38.8" y="258.6">SUM_X12</text>
<text x="72.2" y="262.5">FDS</text>
<text x="73.7" y="258.6">DD</text>
<text x="83.2" y="258.6">QD</text>
<text x="180.4" y="258.6">B2</text>
<text x="180.4" y="261.1">A3</text>
<text x="180.4" y="263.6">B3</text>
<text x="190.5" y="261.1">X3</text>
<text x="208.3" y="261.1">PREV_X15</text>
<text x="300.5" y="258.6">SUM_Y12</text>
<text x="333.9" y="262.5">FDS</text>
<text x="335.3" y="258.6">DD</text>
<text x="344.8" y="258.6">QD</text>
<text x="442" y="258.6">B2</text>
<text x="442" y="261.1">A3</text>
<text x="442" y="263.6">B3</text>
<text x="452.2" y="261.1">X3</text>
<text x="470" y="261.1">PREV_Y15</text>
<text x="180.4" y="266.2">A4</text>
<text x="180.4" y="268.7">B4</text>
<text x="190.5" y="266.2">X4</text>
<text x="208.3" y="266.2">PREV_X13</text>
<text x="442" y="266.2">A4</text>
<text x="442" y="268.7">B4</text>
<text x="452.2" y="266.2">X4</text>
<text x="470" y="266.2">PREV_Y13</text>
<text x="42.1" y="271.3">E188A</text>
<text x="73.7" y="271.3">CLK</text>
<text x="153.6" y="271.3">G140A</text>
<text x="153.9" y="273.8">F138A</text>
<text x="180.4" y="271.3">SA</text>
<text x="180.4" y="273.8">SB</text>
<text x="304.8" y="271.3">E89B</text>
<text x="335.3" y="271.3">CLK</text>
<text x="417.5" y="273.8">G3A</text>
<text x="417.5" y="271.3">G5B</text>
<text x="442" y="271.3">SA</text>
<text x="442" y="273.8">SB</text>
<text x="73.7" y="276.3">DA</text>
<text x="73.7" y="278.9">DB</text>
<text x="73.7" y="281.4">DC</text>
<text x="83.2" y="281.4">QC</text>
<text x="83.4" y="276.3">QA</text>
<text x="83.4" y="278.9">QB</text>
<text x="178.9" y="277.7">P24</text>
<text x="335.3" y="276.3">DA</text>
<text x="335.3" y="278.9">DB</text>
<text x="335.3" y="281.4">DC</text>
<text x="344.8" y="281.4">QC</text>
<text x="345" y="276.3">QA</text>
<text x="345" y="278.9">QB</text>
<text x="440.5" y="277.7">P24</text>
<text x="72.2" y="287.9">FDS</text>
<text x="73.7" y="284">DD</text>
<text x="83.2" y="284">QD</text>
<text x="333.9" y="287.9">FDS</text>
<text x="335.3" y="284">DD</text>
<text x="344.8" y="284">QD</text>
<text x="37.9" y="296.7">CLK_DLY2</text>
<text x="73.7" y="296.7">CLK</text>
<text x="299.5" y="296.7">CLK_DLY1</text>
<text x="335.3" y="296.7">CLK</text>
<text x="38.8" y="304.3">SUM_X10</text>
<text x="39" y="301.7">SUM_X11</text>
<text x="73.7" y="301.7">DA</text>
<text x="73.7" y="304.3">DB</text>
<text x="83.4" y="301.7">QA</text>
<text x="83.4" y="304.3">QB</text>
<text x="180.4" y="301.7">A1</text>
<text x="180.4" y="304.3">B1</text>
<text x="190.5" y="301.7">X1</text>
<text x="208.3" y="301.7">PREV_X10</text>
<text x="300.5" y="304.3">SUM_Y10</text>
<text x="300.6" y="301.7">SUM_Y11</text>
<text x="335.3" y="301.7">DA</text>
<text x="335.3" y="304.3">DB</text>
<text x="345" y="301.7">QA</text>
<text x="345" y="304.3">QB</text>
<text x="442" y="301.7">A1</text>
<text x="442" y="304.3">B1</text>
<text x="452.2" y="301.7">X1</text>
<text x="470" y="301.7">PREV_Y10</text>
<text x="40" y="306.8">SUM_X9</text>
<text x="40" y="309.4">SUM_X8</text>
<text x="73.7" y="306.8">DC</text>
<text x="73.7" y="309.4">DD</text>
<text x="83.2" y="306.8">QC</text>
<text x="83.2" y="309.4">QD</text>
<text x="180.4" y="306.8">A2</text>
<text x="180.4" y="309.4">B2</text>
<text x="180.4" y="311.9">A3</text>
<text x="190.5" y="306.8">X2</text>
<text x="190.5" y="311.9">X3</text>
<text x="208.3" y="306.8">PREV_X8</text>
<text x="208.3" y="311.9">PREV_X11</text>
<text x="301.6" y="306.8">SUM_Y9</text>
<text x="301.6" y="309.4">SUM_Y8</text>
<text x="335.3" y="306.8">DC</text>
<text x="335.3" y="309.4">DD</text>
<text x="344.8" y="306.8">QC</text>
<text x="344.8" y="309.4">QD</text>
<text x="442" y="306.8">A2</text>
<text x="442" y="309.4">B2</text>
<text x="442" y="311.9">A3</text>
<text x="452.2" y="306.8">X2</text>
<text x="452.2" y="311.9">X3</text>
<text x="470" y="306.8">PREV_Y8</text>
<text x="470" y="311.9">PREV_Y11</text>
<text x="72.2" y="313.3">FDS</text>
<text x="180.4" y="314.4">B3</text>
<text x="180.4" y="317">A4</text>
<text x="190.5" y="317">X4</text>
<text x="208.3" y="317">PREV_X9</text>
<text x="333.9" y="313.3">FDS</text>
<text x="442" y="314.4">B3</text>
<text x="442" y="317">A4</text>
<text x="452.2" y="317">X4</text>
<text x="470" y="317">PREV_Y9</text>
<text x="42.1" y="322.1">E188A</text>
<text x="73.7" y="322.1">CLK</text>
<text x="180.4" y="322.1">SA</text>
<text x="180.4" y="319.5">B4</text>
<text x="304.8" y="322.1">E89B</text>
<text x="335.3" y="322.1">CLK</text>
<text x="442" y="322.1">SA</text>
<text x="442" y="319.5">B4</text>
<text x="73.7" y="327.1">DA</text>
<text x="73.7" y="329.7">DB</text>
<text x="83.4" y="327.1">QA</text>
<text x="83.4" y="329.7">QB</text>
<text x="178.9" y="328.5">P24</text>
<text x="180.4" y="324.6">SB</text>
<text x="335.3" y="327.1">DA</text>
<text x="335.3" y="329.7">DB</text>
<text x="345" y="327.1">QA</text>
<text x="345" y="329.7">QB</text>
<text x="440.5" y="328.5">P24</text>
<text x="442" y="324.6">SB</text>
<text x="73.7" y="332.2">DC</text>
<text x="73.7" y="334.8">DD</text>
<text x="83.2" y="332.2">QC</text>
<text x="83.2" y="334.8">QD</text>
<text x="335.3" y="332.2">DC</text>
<text x="335.3" y="334.8">DD</text>
<text x="344.8" y="332.2">QC</text>
<text x="344.8" y="334.8">QD</text>
<text x="72.2" y="338.7">FDS</text>
<text x="333.9" y="338.7">FDS</text>
<text x="442" y="356.5">TITLE:</text>
<text x="505.5" y="356.5">DATE:</text>
<text x="505.5" y="366.7">PAGE:</text>
<text x="442" y="373">BY:</text>
<text x="449.6" y="373">Sean Gonsalves</text>
<text x="487.7" y="373">REV:</text>
<text x="495.4" y="373">A</text>
</g>
</svg>
